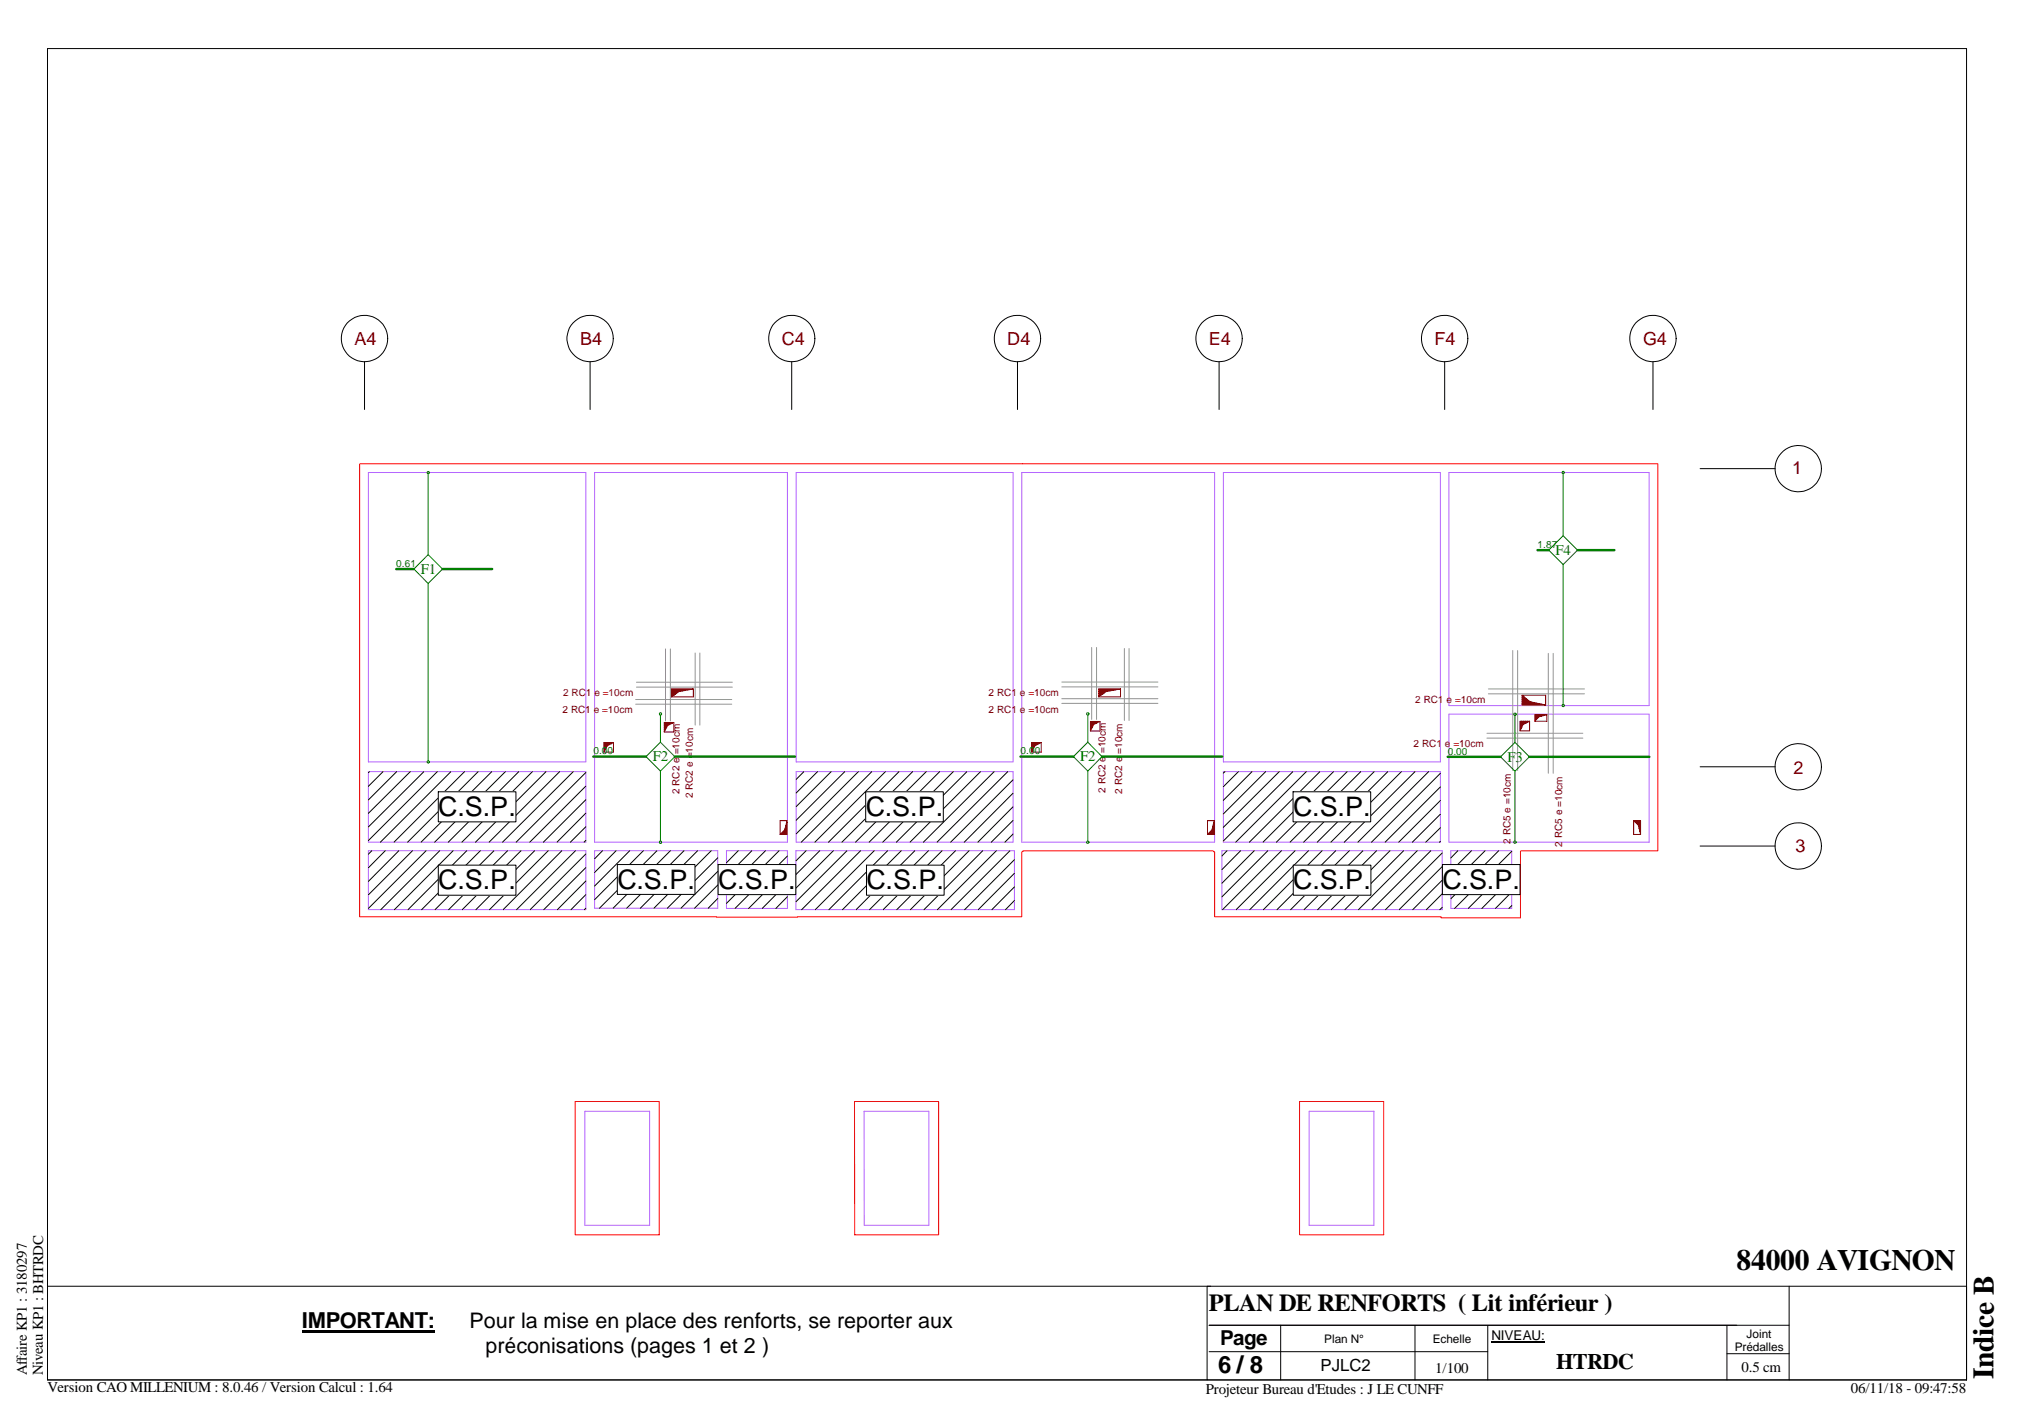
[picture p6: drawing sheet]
<svg xmlns="http://www.w3.org/2000/svg" width="420mm" height="297mm" viewBox="0 0 420 297" stroke-linecap="round" stroke-linejoin="round" font-family="sans-serif">
<path d="M74.9 96.6h270.4v80.6h-28.6v14h-16.5v-.2h-47.2v-13.6h-.2v-.2h-39.7v.2h-.3v13.6h-137.9zM119.8 229.4h17.5v27.8h-17.5zM178 229.4h17.5v27.8h-17.5zM270.7 229.4h17.5v27.8h-17.5z" fill="none" stroke="#f00" stroke-width=".21"/>
<g fill="none" stroke="#000" stroke-width=".21">
<path d="M75.9 75.4v9.9M122.9 75.4v9.9M164.9 75.4v9.9M212 75.4v9.9M253.9 75.4v9.9M300.9 75.4v9.9M344.3 75.4v9.9M354.1 97.6h15.7M354.1 159.7h15.7M303.7 177.2l-1.5 1.5M306.5 177.2l-4.3 4.3M309.4 177.2l-7.2 7.2"/>
<path d="M312.2 177.2l-10 10M314.9 177.3l-11.9 11.9M354.1 176.2h15.7M314.9 180.2l-9.1 9M314.9 183l-6.2 6.2M314.9 185.8l-3.4 3.4M314.9 188.6l-.6 .6"/>
<circle cx="75.9" cy="70.5" r="4.8"/>
<circle cx="122.9" cy="70.5" r="4.8"/>
<circle cx="164.9" cy="70.5" r="4.8"/>
<circle cx="212" cy="70.5" r="4.8"/>
<circle cx="253.9" cy="70.5" r="4.8"/>
<circle cx="300.9" cy="70.5" r="4.8"/>
<circle cx="344.3" cy="70.5" r="4.8"/>
<circle cx="374.6" cy="97.6" r="4.8"/>
<circle cx="374.6" cy="159.7" r="4.8"/>
<circle cx="374.6" cy="176.2" r="4.8"/>
</g>
<g fill="none" stroke="#b464ff" stroke-width=".21">
<path d="M76.7 98.4h45.3v60.3h-45.3zM123.9 98.4h40.1v77h-40.1zM165.9 98.4h45.1v60.3h-45.1zM212.8 98.4h40.2v77h-40.2zM254.8 98.4h45.2v60.3h-45.2zM301.8 98.4h41.7v48.6h-41.7zM301.8 148.8h41.7v26.6h-41.7zM76.7 160.7h45.3v14.7h-45.3zM76.7 177.2h45.3v12.3h-45.3zM123.9 177.2h25.6v12h-25.6zM151.3 177.2h12.7v12h-12.7zM165.8 177.2h45.5v12.3h-45.5z"/>
<path d="M165.9 160.7h45.1v14.7h-45.1zM254.5 177.2h45.9v12.3h-45.9zM254.8 160.7h45.2v14.7h-45.2zM302.2 177.2h12.7v12h-12.7zM121.8 231.5h13.5v23.7h-13.5zM180 231.5h13.5v23.7h-13.5zM272.7 231.5h13.5v23.7h-13.5z"/>
</g>
<path d="M300.5 180.1h16.1v6.3h-16.1z" fill-rule="evenodd" fill="#fff"/>
<g fill="none" stroke="#000" stroke-width=".21">
<path d="M255.6 177.2l-1.1 1.1M258.4 177.2l-3.9 3.9M261.3 177.2l-6.8 6.8M264.1 177.2l-9.6 9.6M266.9 177.2l-12.2 12.3M269.8 177.2l-12.3 12.3M272.6 177.2l-12.3 12.3M275.4 177.2l-12.2 12.3M278.2 177.2l-12.2 12.3M281.1 177.2l-12.3 12.3M283.9 177.2l-12.3 12.3M286.8 177.2l-12.3 12.3"/>
<path d="M289.5 177.2l-12.2 12.3M292.4 177.2l-12.2 12.3M295.2 177.2l-12.2 12.3M298.1 177.2l-12.3 12.3M300.4 177.7l-11.8 11.8M300.4 180.5l-8.9 9M300.4 183.3l-6.1 6.2M300.4 186.2l-3.3 3.3M300.4 189l-.5 .5M300.5 180.1h16.1v6.3h-16.1z"/>
</g>
<path d="M269.4 180.2h16.2v6.3h-16.2z" fill-rule="evenodd" fill="#fff"/>
<g fill="none" stroke="#000" stroke-width=".21">
<path d="M167.9 177.2l-2.1 2.1M170.8 177.2l-5 5M173.6 177.2l-7.8 7.8M176.4 177.2l-10.6 10.6M179.3 177.2l-12.3 12.3M182.1 177.2l-12.3 12.3M184.9 177.2l-12.2 12.3M187.7 177.2l-12.2 12.3M190.6 177.2l-12.3 12.3M193.4 177.2l-12.3 12.3M196.2 177.2l-12.2 12.3M199 177.2l-12.2 12.3"/>
<path d="M201.9 177.2l-12.3 12.3M204.7 177.2l-12.2 12.3M207.5 177.2l-12.2 12.3M210.4 177.2l-12.3 12.3M211.3 179.1l-10.4 10.4M211.3 181.9l-7.5 7.6M211.3 184.7l-4.7 4.8M211.3 187.6l-1.8 1.9M269.4 180.2h16.2v6.3h-16.2z"/>
</g>
<path d="M180.5 180.2h16.2v6.3h-16.2z" fill-rule="evenodd" fill="#fff"/>
<path d="M153.8 177.2l-2.5 2.5M156.6 177.2l-5.3 5.3M159.5 177.2l-8.2 8.2M162.3 177.2l-11 11M164 178.3l-10.9 10.9M164 181.1l-8.1 8.1M164 183.9l-5.2 5.3M164 186.8l-2.4 2.4M180.5 180.2h16.2v6.3h-16.2z" fill="none" stroke="#000" stroke-width=".21"/>
<path d="M149.6 180.1h16.2v6.3h-16.2z" fill-rule="evenodd" fill="#fff"/>
<g fill="none" stroke="#000" stroke-width=".21">
<path d="M77.5 177.2l-.8 .7M80.3 177.2l-3.6 3.6M83.1 177.2l-6.4 6.4M85.9 177.2l-9.2 9.2M88.8 177.2l-12.1 12M91.6 177.2l-12.3 12.3M94.4 177.2l-12.2 12.3M97.2 177.2l-12.2 12.3M100.1 177.2l-12.3 12.3M102.9 177.2l-12.3 12.3M105.7 177.2l-12.2 12.3M108.5 177.2l-12.2 12.3"/>
<path d="M111.4 177.2l-12.3 12.3M114.2 177.2l-12.2 12.3M117 177.2l-12.2 12.3M119.9 177.2l-12.3 12.3M122 177.9l-11.6 11.6M122 180.7l-8.7 8.8M122 183.5l-5.9 6M122 186.4l-3.1 3.1M122 189.2l-.3 .3M149.6 180.1h16.2v6.3h-16.2z"/>
</g>
<path d="M91.3 180.2h16.2v6.3h-16.2z" fill-rule="evenodd" fill="#fff"/>
<path d="M91.3 180.2h16.2v6.3h-16.2z" fill="none" stroke="#000" stroke-width=".21"/>
<path d="M125.8 154.7h2l-1.3 .7-.7 1.3z" fill-rule="evenodd" fill="#800000"/>
<path d="M125.8 154.7h.1M126.1 156.2l-.3 .2M126.3 154.7l-.5 .5M126.7 154.7l-.9 .9M127.1 154.7l-1.3 1.3M127.5 154.7l-.2 .2M127.8 154.7l-1.3 .7-.7 1.3M127.8 154.7h-2v2M127.8 154.7v2h-2" fill="none" stroke="#800000" stroke-width=".21"/>
<path d="M138.4 150.5h2l-1.3 .6-.7 1.4z" fill-rule="evenodd" fill="#800000"/>
<path d="M138.5 152.2l-.1 .2M138.5 150.5l-.1 .2M138.9 151.4l-.5 .5M139 150.5l-.6 .6M139.4 150.5l-1 1M139.8 150.5l-.5 .5M140.2 150.5l-.1 .1M140.4 150.5l-1.3 .6-.7 1.4M140.4 150.5h-2v2M140.4 150.5v2h-2" fill="none" stroke="#800000" stroke-width=".21"/>
<path d="M227.1 150.3h2l-1.3 .6-.7 1.4z" fill-rule="evenodd" fill="#800000"/>
<path d="M227.4 150.3l-.3 .2M227.6 151.4l-.5 .4M227.9 150.3l-.8 .7M228.3 150.3l-1.2 1.1M228.7 150.3l-.5 .4M229.1 150.3h-2v2M229.1 150.3l-1.3 .6-.7 1.4M229.1 150.3v2h-2" fill="none" stroke="#800000" stroke-width=".21"/>
<path d="M214.9 154.7h2l-1.3 .6-.7 1.4z" fill-rule="evenodd" fill="#800000"/>
<path d="M215 154.7h-.1M215.2 156.2l-.3 .2M215.4 154.7l-.5 .5M215.8 154.7l-.9 .9M216.2 154.7l-1.3 1.3M216.7 154.7l-.3 .2M216.9 154.7l-1.3 .6-.7 1.4M216.9 154.7h-2v2M216.9 154.7v2h-2" fill="none" stroke="#800000" stroke-width=".21"/>
<path d="M316.6 150.2h2l-1.3 .7-.7 1.3z" fill-rule="evenodd" fill="#800000"/>
<path d="M317 150.2l-.4 .4M317 151.5l-.4 .3M317.4 150.2l-.8 .8M317.8 150.2l-1.2 1.2M318.3 150.2l-.4 .4M318.6 150.2l-1.3 .7-.7 1.3M318.6 150.2h-2v2M318.6 150.2v2h-2" fill="none" stroke="#800000" stroke-width=".21"/>
<path d="M139.9 143.5h4.5l-3 .6-1.5 1.1z" fill-rule="evenodd" fill="#800000"/>
<g fill="none" stroke="#800000" stroke-width=".21">
<path d="M140 143.5l-.1 .1M140.4 143.5l-.5 .5M140.8 143.5l-.9 .9M141.3 143.5l-1.4 1.4M141.7 143.5l-1.2 1.3M142.1 143.5l-.5 .5M142.5 143.5l-.4 .4M142.9 143.5l-.2 .3M143.4 143.5l-.2 .2M143.8 143.5l-.1 .1M144.3 143.5l-.1 .1M144.4 143.5l-3 .6-1.5 1.1"/>
<path d="M144.4 143.5h-4.5v1.7M144.4 143.5v1.7h-4.5"/>
</g>
<path d="M228.9 143.5h4.5l-3 .6-1.5 1.1z" fill-rule="evenodd" fill="#800000"/>
<g fill="none" stroke="#800000" stroke-width=".21">
<path d="M229.1 143.5l-.2 .2M229.5 143.5l-.6 .6M229.9 143.5l-1 1M230.4 143.5l-1.5 1.4M230.8 143.5l-1 1M231.2 143.5l-.5 .5M231.6 143.5l-.3 .4M232.1 143.5l-.3 .3M232.5 143.5l-.2 .2M232.9 143.5l-.1 .1M233.3 143.5h.1M233.4 143.5l-3 .6-1.5 1.1"/>
<path d="M233.4 143.5h-4.5v1.7M233.4 143.5v1.7h-4.5"/>
</g>
<path d="M317.1 144.8l1.6 1.4 3.3 .7h-4.9z" fill-rule="evenodd" fill="#800000"/>
<g fill="none" stroke="#800000" stroke-width=".21">
<path d="M317.1 145.2l1.6 1.7M317.1 145.6l1.2 1.3M317.1 146l.8 .9M317.1 146.5l.3 .4M317.1 144.8l1.6 1.4 3.3 .7M317.1 144.8v2.1h4.9M317.1 144.8h4.9v2.1M317.2 144.9l1.9 2M318.9 146.2l.7 .7M319.5 146.3l.5 .6M320 146.5l.4 .4M320.5 146.6l.4 .3"/>
<path d="M321.1 146.7l.2 .2M321.6 146.8l.1 .1"/>
</g>
<path d="M319.7 148.9h2.5l-1.6 .4-.9 .9z" fill-rule="evenodd" fill="#800000"/>
<path d="M320 148.9l-.3 .3M320.5 148.9l-.8 .7M320.9 148.9l-1.2 1.1M321.3 148.9l-.3 .3M321.7 148.9l-.1 .2M322.1 148.8v.1M322.2 148.9l-1.6 .4-.9 .9M322.2 148.9h-2.5v1.3M322.2 148.9v1.3h-2.5" fill="none" stroke="#800000" stroke-width=".21"/>
<path d="M340.3 170.9h1.4v2.9l-.4-1.9z" fill-rule="evenodd" fill="#800000"/>
<path d="M340.3 170.9l1 1 .4 1.9M340.3 170.9h1.4v2.9M340.3 170.9v2.9h1.4M340.6 170.9l1.1 1.1M341.1 170.9l.6 .7M341.3 172l.4 .4M341.4 172.5l.3 .3M341.5 170.9l.2 .3M341.6 173.1l.1 .2M341.7 173.7h.1" fill="none" stroke="#800000" stroke-width=".21"/>
<path d="M252.9 170.9v2.9h-1.4l1-1z" fill-rule="evenodd" fill="#800000"/>
<path d="M252.9 171h.1M252.9 171.4l-.1 .2M252.9 171.9l-.3 .3M252.9 172.3l-.4 .4M252.9 172.7l-1.1 1.1M252.9 173.1l-.6 .7M252.9 173.6l-.2 .2M252.9 170.9l-.4 1.9-1 1M252.9 170.9v2.9h-1.4M252.9 170.9h-1.4v2.9" fill="none" stroke="#800000" stroke-width=".21"/>
<path d="M163.9 170.9v2.9h-1.4l1-1z" fill-rule="evenodd" fill="#800000"/>
<path d="M163.9 171.3l-.1 .1M163.9 171.7l-.3 .3M163.9 172.2l-.4 .4M163.9 172.6l-1.2 1.2M163.9 173l-.8 .8M163.9 173.4l-.3 .4M163.9 170.9l-.4 1.9-1 1M163.9 170.9v2.9h-1.4M163.9 170.9h-1.4v2.9" fill="none" stroke="#800000" stroke-width=".21"/>
<g fill="none" stroke="#949494" stroke-width=".21">
<path d="M138.6 135.2v15M139.6 135.2v15M144.8 136v15M145.8 136v15M227.4 134.9v15M228.4 134.9v15M234.2 135.1v15M235.2 135.1v15M315.1 135.5v25M316.1 135.5v25M322.5 136.1v25M323.5 136.1v25"/>
<path d="M132.4 146.7h20M132.4 145.7h20M132.6 143.1h20M132.6 142.1h20M221.2 143.1h20M221.2 142.1h20M221.2 146.5h20M221.2 145.5h20M309.7 153.8h20M309.7 152.7h20M310 144.5h20.1M310 143.5h20.1"/>
</g>
<path d="M82.5 118.5h3.7M92.2 118.5h10.3M320.3 114.6h2.3M328.6 114.6h7.7M123.6 157.6h11M140.6 157.6h25M212.6 157.6h11M229.6 157.6h25M301.6 157.6h11M318.6 157.6h25" fill="none" stroke="#008000" stroke-width=".51"/>
<g fill="none" stroke="#008000" stroke-width=".21">
<path d="M89.2 98.7v16.8M325.6 98.7v12.9M89.2 115.5l3 3-3 3-3-3zM322.6 114.6l3-3 3 3-3 3zM325.6 117.6v29.1M89.2 121.5v37M137.6 154.6l3 3-3 3-3-3zM137.6 149v5.6M226.6 154.6l3 3-3 3-3-3zM226.6 149v5.6M315.6 154.6l3 3-3 3.1-3-3.1zM315.6 149v5.6"/>
<path d="M137.6 160.6v14.6M226.6 160.6v14.6M315.6 160.7v14.5"/>
<circle cx="89.2" cy="98.4" r=".24"/>
<circle cx="325.6" cy="98.4" r=".25"/>
<circle cx="89.2" cy="158.7" r=".25"/>
<circle cx="137.6" cy="148.7" r=".26"/>
<circle cx="226.6" cy="148.7" r=".26"/>
<circle cx="315.6" cy="148.8" r=".25"/>
<circle cx="325.6" cy="146.9" r=".25"/>
<circle cx="137.6" cy="175.4" r=".25"/>
<circle cx="226.6" cy="175.4" r=".25"/>
<circle cx="315.6" cy="175.4" r=".26"/>
</g>
<g fill="none" stroke="#000" stroke-width=".21">
<path d="M125.5 177.2l-1.6 1.7M128.3 177.2l-4.4 4.5M131.2 177.2l-7.3 7.4M134 177.2l-10.1 10.2M136.9 177.2l-12 12M139.6 177.2l-11.9 12M142.5 177.2l-12 12M145.3 177.2l-11.9 12M148.2 177.2l-12 12M149.5 178.7l-10.5 10.5M149.5 181.5l-7.7 7.7M149.5 184.4l-4.8 4.8"/>
<path d="M149.5 187.2l-2 2"/>
</g>
<path d="M128.6 180.1h16.2v6.2h-16.2z" fill-rule="evenodd" fill="#fff"/>
<g fill="none" stroke="#000" stroke-width=".21">
<path d="M255.2 160.7l-.4 .3M258 160.7l-3.2 3.2M260.8 160.7l-6 6M263.6 160.7l-8.8 8.8M266.5 160.7l-11.7 11.6M269.3 160.7l-14.5 14.5M272.1 160.7l-14.7 14.7M274.9 160.7l-14.6 14.7M277.8 160.7l-14.7 14.7M280.6 160.7l-14.7 14.7M283.5 160.7l-14.8 14.7M286.2 160.7l-14.6 14.7"/>
<path d="M289.1 160.7l-14.7 14.7M291.9 160.7l-14.7 14.7M294.8 160.7l-14.8 14.7M297.6 160.7l-14.7 14.7M300 161.1l-14.3 14.3M300 163.9l-11.5 11.5M300 166.8l-8.6 8.6M300 169.6l-5.8 5.8M300 172.4l-3 3M300 175.3l-.2 .1M128.6 180.1h16.2v6.2h-16.2z"/>
</g>
<path d="M269.4 164.9h16.1v6.3h-16.1z" fill-rule="evenodd" fill="#fff"/>
<g fill="none" stroke="#000" stroke-width=".21">
<path d="M167.5 160.7l-1.6 1.6M170.3 160.7l-4.4 4.5M173.1 160.7l-7.2 7.3M176 160.7l-10.1 10.2M178.8 160.7l-12.9 13M181.6 160.7l-14.7 14.7M184.4 160.7l-14.7 14.7M187.3 160.7l-14.7 14.7M190.1 160.7l-14.7 14.7M192.9 160.7l-14.7 14.7M195.7 160.7l-14.7 14.7M198.6 160.7l-14.7 14.7"/>
<path d="M201.4 160.7l-14.7 14.7M204.2 160.7l-14.6 14.7M207.1 160.7l-14.7 14.7M209.9 160.7l-14.7 14.7M211 162.4l-13 13M211 165.2l-10.1 10.2M211 168.1l-7.3 7.3M211 170.9l-4.5 4.5M211 173.7l-1.7 1.7M269.4 164.9h16.1v6.3h-16.1z"/>
</g>
<path d="M180.3 164.9h16.2v6.3h-16.2z" fill-rule="evenodd" fill="#fff"/>
<g fill="none" stroke="#000" stroke-width=".21">
<path d="M77 160.7l-.3 .3M79.8 160.7l-3.1 3.1M82.6 160.7l-5.9 5.9M85.5 160.7l-8.8 8.7M88.3 160.7l-11.6 11.6M91.1 160.7l-14.4 14.4M93.9 160.7l-14.7 14.7M96.8 160.7l-14.7 14.7M99.6 160.7l-14.7 14.7M102.4 160.7l-14.7 14.7M105.3 160.7l-14.8 14.7M108.1 160.7l-14.7 14.7"/>
<path d="M110.9 160.7l-14.7 14.7M113.7 160.7l-14.7 14.7M116.6 160.7l-14.7 14.7M119.4 160.7l-14.7 14.7M122 160.9l-14.5 14.5M122 163.7l-11.6 11.7M122 166.6l-8.8 8.8M122 169.4l-6 6M122 172.2l-3.2 3.2M122 175l-.3 .4M180.3 164.9h16.2v6.3h-16.2z"/>
</g>
<path d="M91.3 164.9h16.2v6.3h-16.2z" fill-rule="evenodd" fill="#fff"/>
<g fill="none" stroke="#000" stroke-width=".21">
<path d="M9.9 10.1h399.7v277.3h-399.7zM91.3 164.9h16.2v6.3h-16.2zM9.9 267.9h242.3M251.4 267.9h158.2v19.5h-158.2zM251.9 276.1h120.8M266.8 276.1v11.3M294.8 276.1v11.3M309.9 276.1v11.3M310.7 279.6h11.1M359.7 276.1v11.3M372.7 267.9v19.5M251.9 281.6h58"/>
<path d="M359.7 282h13"/>
</g>
<path d="M14.7 14.9h.1M373.7 268.9h35.3v17.6h-35.3z" fill="none" stroke="#fff" stroke-width=".21"/>
<path d="M62.9 277.2h27.7v.4h-27.7z" fill="#000"/>
<g font-size="6.2">
<text x="361.7" y="264.5">84000 AVIGNON</text>
<text x="415.3" y="287.3" transform="rotate(-90 415.3 287.3)">Indice B</text>
</g>
<g font-size="5.6">
<text x="91.3" y="170">C.S.P.</text>
<text x="180.3" y="170">C.S.P.</text>
<text x="269.4" y="170">C.S.P.</text>
<text x="91.3" y="185.3">C.S.P.</text>
<text x="128.6" y="185.1">C.S.P.</text>
<text x="149.6" y="185.1">C.S.P.</text>
<text x="180.5" y="185.3">C.S.P.</text>
<text x="269.4" y="185.3">C.S.P.</text>
<text x="300.5" y="185.1">C.S.P.</text>
</g>
<text font-size="5.1" x="251.8" y="273">PLAN DE RENFORTS ( Lit inférieur )</text>
<text font-size="5" x="253.7" y="286.1">6 / 8</text>
<g font-size="4.6">
<text x="62.9" y="276.7">IMPORTANT:</text>
<text x="324.1" y="285.2">HTRDC</text>
</g>
<g font-size="4.5">
<text x="97.8" y="276.7">Pour la mise en place des renforts, se reporter aux</text>
<text x="101.1" y="281.8">préconisations (pages 1 et 2 )</text>
</g>
<text font-size="4.3" x="254.2" y="280.2">Page</text>
<g font-size="3.8" fill="#800000">
<text x="73.8" y="71.8">A4</text>
<text x="120.9" y="71.8">B4</text>
<text x="162.8" y="71.8">C4</text>
<text x="209.8" y="71.8">D4</text>
<text x="251.8" y="71.8">E4</text>
<text x="298.8" y="71.8">F4</text>
<text x="342.3" y="71.8">G4</text>
<text x="373.3" y="98.7">1</text>
<text x="373.6" y="161.2">2</text>
<text x="374" y="177.5">3</text>
</g>
<text font-size="3.5" x="275.1" y="285.7">PJLC2</text>
<g font-size="3.1" fill="#008000">
<text x="87.7" y="119.5">F1</text>
<text x="324.1" y="115.6">F4</text>
<text x="136" y="158.6">F2</text>
<text x="225" y="158.6">F2</text>
<text x="314" y="158.6">F3</text>
</g>
<g font-size="3.1">
<text x="5.6" y="286.5" transform="rotate(-90 5.6 286.5)">Affaire KP1 : 3180297</text>
<text x="8.9" y="286.5" transform="rotate(-90 8.9 286.5)">Niveau KP1 : BHTRDC</text>
<text x="299" y="285.9">1/100</text>
<text x="362.7" y="285.9">0.5 cm</text>
<text x="9.9" y="290">Version CAO MILLENIUM : 8.0.46 / Version Calcul : 1.64</text>
<text x="251.2" y="290.4">Projeteur Bureau d'Etudes : J LE CUNFF</text>
<text x="385.6" y="290.2">06/11/18 - 09:47:58</text>
</g>
<text font-size="2.8" x="310.7" y="279.2">NIVEAU:</text>
<g font-size="2.5">
<text x="275.8" y="279.7">Plan N°</text>
<text x="298.4" y="279.8">Echelle</text>
<text x="361.3" y="281.4">Prédalles</text>
<text x="363.8" y="278.7">Joint</text>
</g>
<g font-size="2.1" fill="#008000">
<text x="82.5" y="118.1">0.61</text>
<text x="320.3" y="114.2">1.87</text>
<text x="123.6" y="157.1">0.00</text>
<text x="212.6" y="157.1">0.00</text>
<text x="301.6" y="157.2">0.00</text>
</g>
<g font-size="2.1" fill="#800000">
<text x="117.2" y="148.6">2 RC1 e =10cm</text>
<text x="117.3" y="145">2 RC1 e =10cm</text>
<text x="205.9" y="144.9">2 RC1 e =10cm</text>
<text x="205.9" y="148.4">2 RC1 e =10cm</text>
<text x="294.8" y="146.4">2 RC1 e =10cm</text>
<text x="294.5" y="155.6">2 RC1 e =10cm</text>
<text x="141.6" y="157.1" transform="rotate(-90 141.6 157.1)">=10cm</text>
<text x="230.3" y="156.8" transform="rotate(-90 230.3 156.8)">=10cm</text>
<text x="233.8" y="157" transform="rotate(-90 233.8 157)">=10cm</text>
<text x="141.6" y="165.4" transform="rotate(-90 141.6 165.4)">2 RC2 e</text>
<text x="144.3" y="166.3" transform="rotate(-90 144.3 166.3)">2 RC2 e =10cm</text>
<text x="230.3" y="165.1" transform="rotate(-90 230.3 165.1)">2 RC2 e</text>
<text x="233.8" y="165.3" transform="rotate(-90 233.8 165.3)">2 RC2 e</text>
<text x="314.7" y="175.8" transform="rotate(-90 314.7 175.8)">2 RC5 e =10cm</text>
<text x="325.4" y="176.4" transform="rotate(-90 325.4 176.4)">2</text>
<text x="325.4" y="174.6" transform="rotate(-90 325.4 174.6)">RC5 e =10cm</text>
</g>
</svg>
